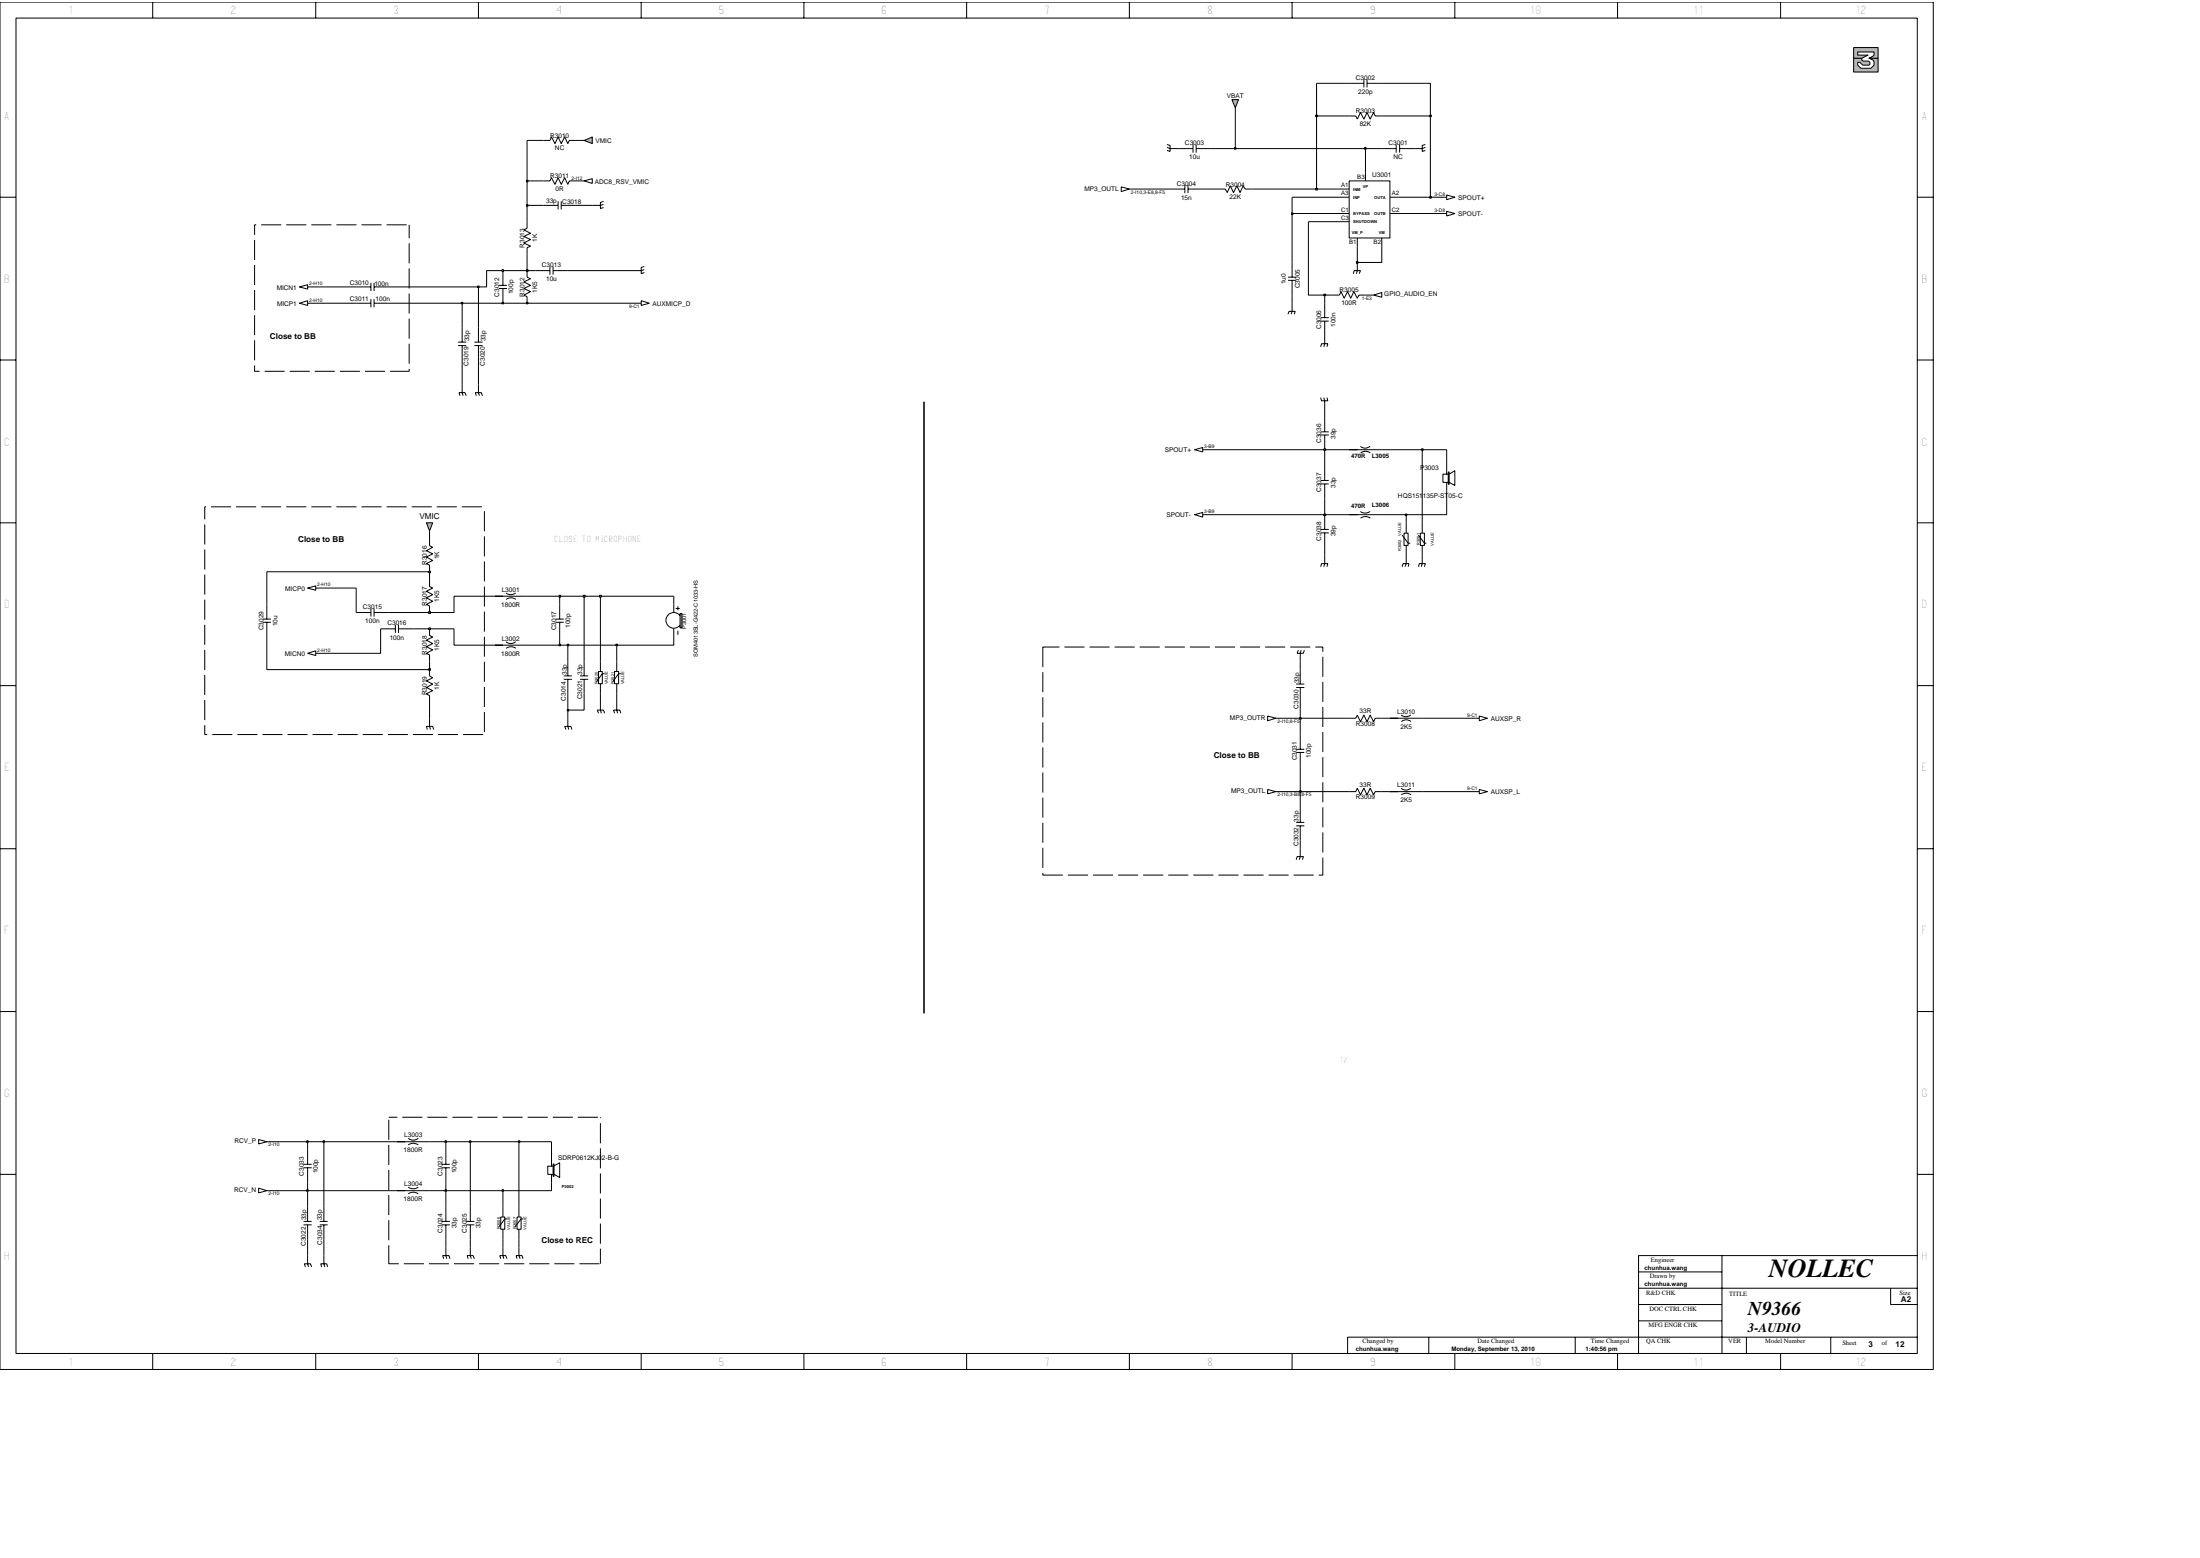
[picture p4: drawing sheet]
<svg xmlns="http://www.w3.org/2000/svg" width="297mm" height="210mm" viewBox="0 0 297 210" stroke-linecap="round" stroke-linejoin="round" font-family="sans-serif">
<g fill="none" stroke="#000" stroke-width=".14">
<path d="M73.4 19h.9l.2-.5 .4 .9 .5-.9 .4 .9 .4-.9 .5 .9 .2-.4h.9M182.2 15.6h.8l.3 .5 .4-.9 .4 .9 .5-.9 .4 .9 .5-.9 .2 .4h.9M192.4 19.5l-.4 .1v.8l.4-.1M192.4 19.9l-.4 .2h-1M72.3 36.5h2M73.4 27.7h2M74.3 36v1.1M74.7 36.5h2M74.7 36v1.1M75.4 27.2v1.1M75.8 27.2v1.1M75.8 27.7h2"/>
<path d="M87 36l-.4 .1v.8l.4-.1M87 36.4l-.4 .1h-1.1M151.4 25.2l1.1 .3-1.1 .4zM158 25.5h2M160 25v1.1M160.4 25v1.1M160.4 25.5h2M180 39.8h.8l.3-.4 .4 .8 .4-.8 .5 .8 .4-.8 .5 .8 .2-.4h.9M185.5 39.8l1.1-.3v.6zM40.4 40.9l1.1-.3v.6zM61.8 46.6h1.1M61.8 46.2h1.1"/>
<path d="M62.4 44.2v2M62.4 46.6v2M178.3 58.7h1.1M178.3 58.3h1.1M178.9 56.3v2M178.9 58.7v2M41.5 79.4l1.1-.3v.6zM58 78.3v.8l.4 .3-.8 .4 .8 .4-.8 .5 .8 .4-.8 .5 .4 .2v.9M58 72.8v.8l.4 .3-.8 .4 .8 .4-.8 .5 .8 .4-.8 .5 .4 .2v.9M189.3 72.2l.8 1.1h.3M189.3 76.5l.1-.4h.8l-.1 .4M189.6 72h.5v1.6h-.5z"/>
<path d="M189.9 70.6v1.4M189.9 73.6v2.5l-.2 .4M191.5 72.2l.8 1.1h.3M191.8 72h.5v1.6h-.5zM192 70.6v1.4M192 73.6v1.4M41.5 88.2l1.1-.4v.7zM58 90.4v.8l.4 .3-.8 .4 .8 .4-.8 .5 .8 .4-.8 .4 .4 .3v.8M66.8 80.5h4.4M69.6 80l-.6 .2-.7-.2M69.7 80.9l-.7-.2-.7 .2M75 84h1.1"/>
<path d="M75 83.6h1.1M75.6 81.6v2M75.6 84v2M78.3 91.7h1.1M78.3 91.2h1.1M78.9 89.3v1.9M78.9 91.7v1.9M80.8 90.6h.5v1.7h-.5zM81.1 89.3v1.3M81.1 92.3v1.3M81.6 90.9h-.3l-.8 1.1M175.3 87.7l-.2 .5h.9l.1-.5"/>
<path d="M175.7 87.7l-.1 .5v1.1M59.6 157.6h1.1M59.6 157.1h1.1M60.2 155.2v1.9M60.2 157.6v2M41 165.3h1.1M41 164.8h1.1M41.2 171l-.1-.5h.8l.2 .5M41.5 162.8v2M41.5 165.3v1.9M41.5 169.4v1.1l.2 .5M43.4 171l-.1-.5h.8l.1 .5"/>
<path d="M43.7 169.4v1.1l.2 .5M59.9 169.9l-.1-.5h.8l.1 .5M60.2 168.3v1.1l.1 .5M63.2 169.9l-.1-.5h.8l.2 .5M63.5 168.3v1.1l.1 .5M69.8 169.9l-.1-.5h.8l.1 .5M70.1 168.3v1.1l.1 .5"/>
</g>
<path d="M166.3 13.4h.9l-.4 1.1z" fill="#b3b3b3"/>
<path d="M166.3 13.4h.9l-.4 1.1z" fill="none" stroke="#000" stroke-width=".14"/>
<path d="M78.9 19l1.1-.5v.9z" fill="#b3b3b3"/>
<path d="M78.9 19l1.1-.5v.9zM175 92.8h1.1M175 92.3h1.1M175.6 90.4v1.9M175.6 92.8v1.9M175.6 99.1v2M175 101.5h1.1M175 101.1h1.1M175.6 101.5v2M199.7 106.5l1.1 .3-1.1 .3z" fill="none" stroke="#000" stroke-width=".14"/>
<path d="M250.3 7.9h1.1v.2l.2 .1h.7l.2 .2v.3l-.2 .1h-.8l-.4-.4h-.3v.4l.4 .4h1.4l.4-.4v-.5l-.1-.2-.6-.2h1.3v1.8h-3.3z" fill-rule="evenodd" fill="#b3b3b3"/>
<path d="M250.3 7.9h1.1v.2l.2 .1h.7l.2 .2v.3l-.2 .1h-.8l-.4-.4h-.3v.4l.4 .4h1.4l.4-.4v-.5l-.1-.2-.6-.2h1.3v1.8h-3.3z" fill="none" stroke="#000" stroke-width=".14"/>
<path d="M250.3 6.4h3.3v1.5h-1.3l.7-.5v-.4h-2.2v.4h1.4l-.8 .5h-1.1z" fill-rule="evenodd" fill="#b3b3b3"/>
<path d="M250.3 6.4h3.3v1.5h-1.3l.7-.5v-.4h-2.2v.4h1.4l-.8 .5h-1.1zM71.2 29.9v.9l-.5 .2 .9 .5-.9 .4 .9 .4-.9 .5 .9 .4-.4 .2v.9M51.4 84.9h2M53.4 84.3v1.1M53.8 84.3v1.1M53.8 84.9h2M74.5 156.3v1.1M74.5 158.5v1.1M74.7 157.4h-.7v1.1h.7M74.7 157.4l.9-.5v2l-.9-.5" fill="none" stroke="#000" stroke-width=".14"/>
<path d="M74.7 157.1h.1v1.6h-.1z" fill="#b3b3b3"/>
<g fill="none" stroke="#000" stroke-width=".14">
<path d="M161.1 19.5v1.1M161.5 19.5v1.1M182.2 11.2h1.9M184.1 10.7v1.1M184.6 10.7v1.1M184.6 11.2h2M188.5 19.5v1.1M189 19.5v1.1M40.4 38.7l1.1-.3v.6zM71.2 36.5v.9l.4 .2-.9 .4 .9 .5-.9 .4 .9 .5-.9 .4 .5 .2v.9M73.4 24.4h.9l.2-.4 .4 .9 .5-.9 .4 .9 .4-.9 .5 .9 .2-.5h.9M78.9 24.4l1.1-.3v.7z"/>
<path d="M81.5 27.2l-.4 .1v.8l.4-.1M81.5 27.6l-.4 .1h-1.1M159.1 20.1h2M161.5 20.1h2M173.9 37.8h1.1M173.9 37.4h1.1M174.5 35.4v2M174.5 37.8v2M181.1 25.5h1.1M181.1 26.6h1.1M181.1 28.8h1.1M181.1 29.9h1.1"/>
<path d="M182.2 24.4h5.5v7.7h-5.5zM182.7 36.9l.1-.4h.9l-.2 .4M183.3 32.1v1.1M183.3 35.4v1.1l-.2 .4M184.4 23.3v1.1M186.6 32.1v1.1M186.6 20.1h1.9M187.7 26.6h1.1M187.7 28.8h1.1M189 20.1h2M195.3 26.3l1.1 .3-1.1 .4zM195.3 28.5l1.1 .3-1.1 .4z"/>
<path d="M62.1 53.4l-.1-.4h.8l.1 .4M62.4 51.9v1.1l.1 .4M64.1 46.6h1.1M64.1 46.2h1.1M64.3 53.4l-.1-.4h.8l.2 .4M64.6 44.2v2M64.6 46.6v2M64.6 51.9v1.1l.1 .4M173.9 42.4l.1-.4h.9l-.1 .4M174.5 40.9v1.1l-.2 .4M178.3 43.3h1.1M178.3 42.9h1.1"/>
<path d="M178.3 53.7l.1 .4h.9l-.1-.4M178.3 46.8l.1-.4h.9l-.1 .4M178.7 53.7l.2 .4v1.1M178.9 40.9v2M178.9 43.3v3.1l-.2 .4M161.3 60.7l1.1-.3v.6zM161.3 69.5l1.1-.3v.6zM178.3 76.5l.1-.4h.9l-.1 .4M178.9 75v1.1l-.2 .4M182.2 69.5h4.4M182.2 60.7h4.4M185 69l-.7 .2-.6-.2"/>
<path d="M185 60.2a.97 .97 0 0 1-1.3 0M185 69.9l-.6-.2-.7 .2M185 61.1l-.6-.2-.7 .2M191.5 76.5l.1-.4h.8l-.1 .4M192 75v1.1l-.1 .4M195.3 62.9v1.1M195.3 65.1v1.1M195.5 64h-.7v1.1h.7M195.6 64l.8-.5v2l-.8-.4M35.5 84h1.1M35.5 83.6h1.1M36 81.6v2"/>
<path d="M36 84v2M48.1 82.7h2M50.1 82.1v1.1M50.5 82.1v1.1M50.5 82.7h2M58 84.9v.9l.4 .2-.8 .4 .8 .5-.8 .4 .8 .4-.8 .5 .4 .2v.9M66.8 87.1h4.4M69.6 86.6a.97 .97 0 0 1-1.3 0M69.7 87.5l-.7-.2-.7 .2M76.1 91.7h1.1M76.1 91.2h1.1M76.7 89.3v1.9"/>
<path d="M76.7 91.7v1.9M83 96.3l-.2-.5h.9l.1 .5M83.3 94.7v1.1l.1 .5M171.2 96.6l1.1 .3-1.1 .4zM199.7 96.6l1.1 .3-1.1 .4zM171.2 106.5l1.1 .3-1.1 .3zM175 116l.1-.4h.9l-.1 .4M175.6 114.5v1.1l-.2 .4M187.7 106.8h4.3M190.5 106.4a.97 .97 0 0 1-1.3 0M190.5 107.3l-.6-.3-.7 .3M34.9 153.8l1.1 .3-1.1 .3z"/>
<path d="M41 157.6h1.1M41 157.1h1.1M41.5 155.2v1.9M41.5 157.6v2M53.6 154.1h4.4M55.1 153.6a1.02 1.02 0 0 0 1.4 0M55.1 154.5l.7-.2 .7 .2M74.7 157.1h.1v1.6h-.1zM34.9 160.3l1.1 .4-1.1 .3zM43.2 165.3h1M43.2 164.8h1M43.7 162.8v2"/>
<path d="M43.7 165.3v1.9M59.6 165.3h1.1M59.6 164.8h1.1M60.2 162.8v2M60.2 165.3v1.9M62.9 165.3h1.2M62.9 164.8h1.2M63.5 162.8v2M63.5 165.3v1.9M67.6 164.2h.6v1.7h-.6zM67.6 169.9l-.1-.5h.8l.2 .5M67.9 162.8v1.4"/>
<path d="M67.9 165.9v1.3M67.9 168.3v1.1l.1 .5M68.5 164.5h-.3l-.8 1.1M69.8 164.2h.6v1.7h-.6zM70.1 162.8v1.4M70.1 165.9v1.3M70.6 164.5h-.2l-.9 1.1"/>
</g>
<path d="M195.5 63.7h.2v1.6h-.2z" fill="#b3b3b3"/>
<g fill="none" stroke="#000" stroke-width=".14">
<path d="M48.1 40.9h2M50.1 40.4v1.1M50.5 40.4v1.1M50.5 40.9h2M178.3 65.3h1.1M178.3 64.8h1.1M178.3 71.9h1.1M178.3 71.4h1.1M178.9 62.9v1.9M178.9 65.3v2M178.9 69.5v1.9M178.9 71.9v2"/>
<path d="M195.5 63.7h.2v1.6h-.2zM91.2 82.1h.6M91.5 81.8v.6M91.5 85.1v.6M187.7 96.9h4.3M190.5 96.5l-.7 .2-.6-.2M190.5 97.4a.97 .97 0 0 0-1.3 0M175 111.4h1.1M175 111h1.1M175.6 109v2M175.6 111.4v2"/>
</g>
<path d="M91.8 82.8h.3v1.9h-.3z" fill="#b3b3b3"/>
<path d="M67.4 38.9h1.1M67.4 38.5h1.1M67.9 36.5v2M67.9 38.9v2M80.8 96.3l-.2-.5h.9l.1 .5M81.1 94.7v1.1l.1 .5M91 81.6v1.1M91 84.9v1.1M91.8 83.1a1.06 1.06 0 0 0-1.5-.2 1.06 1.06 0 0 0-.1 1.6 1.06 1.06 0 0 0 1.6-.1M91.8 82.8h.3v1.9h-.3z" fill="none" stroke="#000" stroke-width=".14"/>
<path d="M57.6 70.6h.8l-.4 1.1z" fill="#b3b3b3"/>
<g fill="none" stroke="#000" stroke-width=".14">
<path d="M157.6 19.5l.4 .1v.8l-.4-.1M157.6 19.9l.4 .2h1.1M48.1 38.7h2M50.1 38.2v1.1M50.5 38.2v1.1M50.5 38.7h2M164.6 25.5h.8l.3 .5 .4-.9 .4 .9 .5-.9 .4 .9 .5-.9 .2 .4h.9M86.6 40.6l1.1 .3-1.1 .3zM57.6 70.6h.8l-.4 1.1zM57.7 98.5l-.1-.5h.8l.1 .5M58 96.9v1.1l.1 .5M76.4 98.5l-.2-.5h.9l.1 .5"/>
<path d="M76.7 96.9v1.1l.1 .5M83 90.6h.5v1.7h-.5zM83.3 89.3v1.3M83.3 92.3v1.3M83.8 90.9h-.3l-.8 1.1M182.2 96.9h.8l.3-.4 .4 .9 .4-.9 .5 .9 .4-.9 .5 .9 .2-.5h.9M182.2 106.8h.8l.3-.4 .4 .9 .4-.9 .5 .9 .4-.9 .5 .9 .2-.5h.9M43.7 154.1v8.7M63.5 154.1v8.7M70.1 154.1v8.7M36 160.7h5.5v2.1M41.5 167.2v2.2"/>
<path d="M43.7 167.2v2.2M53.6 160.7h4.4M55.1 160.2l.7 .2 .7-.2M55.1 161.1l.7-.2 .7 .2M60.2 160.7v2.1M60.2 167.2v1.1M63.5 167.2v1.1M67.9 160.7v2.1M67.9 167.2v1.1M70.1 167.2v1.1"/>
</g>
<path d="M41.4 160.6h.2v.2h-.2z" fill="#c2c2c2"/>
<path d="M41.5 159.6v1.1h12.1M41.4 160.6h.2v.2h-.2zM58 160.7h2.2" fill="none" stroke="#000" stroke-width=".14"/>
<path d="M60.1 160.6h.2v.2h-.2z" fill="#c2c2c2"/>
<path d="M60.2 159.6v1.1h7.7M60.1 160.6h.2v.2h-.2z" fill="none" stroke="#000" stroke-width=".14"/>
<path d="M67.8 160.6h.2v.2h-.2z" fill="#c2c2c2"/>
<path d="M36 154.1h5.5v1.1M60.2 154.1v1.1M74.5 159.6v1.1h-6.6M74.5 154.1v2.2M67.8 160.6h.2v.2h-.2z" fill="none" stroke="#000" stroke-width=".14"/>
<path d="M41.4 154h.2v.2h-.2z" fill="#c2c2c2"/>
<path d="M41.4 154h.2v.2h-.2zM41.5 154.1h2.2" fill="none" stroke="#000" stroke-width=".14"/>
<path d="M43.6 154h.2v.2h-.2z" fill="#c2c2c2"/>
<path d="M43.6 154h.2v.2h-.2zM43.7 154.1h9.9M58 154.1h2.2" fill="none" stroke="#000" stroke-width=".14"/>
<path d="M60.1 154h.2v.2h-.2z" fill="#c2c2c2"/>
<path d="M60.1 154h.2v.2h-.2zM60.2 154.1h3.3" fill="none" stroke="#000" stroke-width=".14"/>
<path d="M63.4 154h.2v.2h-.2z" fill="#c2c2c2"/>
<path d="M63.4 154h.2v.2h-.2zM63.5 154.1h6.6" fill="none" stroke="#000" stroke-width=".14"/>
<path d="M70 154h.2v.2h-.2z" fill="#c2c2c2"/>
<path d="M172.3 106.8h3.3v2.2M175.6 113.4v1.1M70 154h.2v.2h-.2zM70.1 154.1h4.4" fill="none" stroke="#000" stroke-width=".14"/>
<path d="M175.5 106.7h.2v.2h-.2z" fill="#c2c2c2"/>
<path d="M58 95.8v1.1M76.7 95.8v1.1M172.3 96.9h3.3v2.2M175.5 106.7h.2v.2h-.2zM175.6 103.5v3.3h6.6M186.6 106.8h1.1M192 106.8h7.7" fill="none" stroke="#000" stroke-width=".14"/>
<path d="M175.5 96.8h.2v.3h-.2z" fill="#c2c2c2"/>
<path d="M58 94.7v1.1M175.5 96.8h.2v.3h-.2zM175.6 94.7v2.2h6.6M186.6 96.9h1.1M192 96.9h7.7" fill="none" stroke="#000" stroke-width=".14"/>
<path d="M76.6 95.7h.2v.3h-.2z" fill="#c2c2c2"/>
<path d="M36 86v4.4h22M76.6 95.7h.2v.3h-.2zM76.7 93.6v2.2h2.2v-2.2M81.1 93.6v1.1M83.3 93.6v1.1" fill="none" stroke="#000" stroke-width=".14"/>
<path d="M57.9 90.2h.2v.3h-.2z" fill="#c2c2c2"/>
<path d="M51.4 84.9v3.3h-8.8M57.9 90.2h.2v.3h-.2zM58 89.3v1.1M61.3 84.9v2.2h5.5M71.2 87.1h4.4M76.7 87.1v2.2M78.9 80.5v8.8M81.1 80.5v8.8M83.3 87.1v2.2M175.6 89.3v1.1" fill="none" stroke="#000" stroke-width=".14"/>
<path d="M75.5 86.9h.2v.3h-.2z" fill="#c2c2c2"/>
<path d="M75.5 86.9h.2v.3h-.2zM75.6 86v1.1h1.1" fill="none" stroke="#000" stroke-width=".14"/>
<path d="M76.6 86.9h.2v.3h-.2z" fill="#c2c2c2"/>
<path d="M76.6 86.9h.2v.3h-.2zM76.7 87.1h6.6" fill="none" stroke="#000" stroke-width=".14"/>
<path d="M83.1 86.9h.3v.3h-.3z" fill="#c2c2c2"/>
<path d="M55.8 84.9h2.2M83.1 86.9h.3v.3h-.3zM91 86v1.1h-7.7" fill="none" stroke="#000" stroke-width=".14"/>
<path d="M57.9 84.7h.2v.2h-.2z" fill="#c2c2c2"/>
<path d="M48.1 79.4v3.3M52.5 82.7h5.5M57.9 84.7h.2v.2h-.2zM58 84.9h3.3" fill="none" stroke="#000" stroke-width=".14"/>
<path d="M57.9 82.5h.2v.3h-.2z" fill="#c2c2c2"/>
<path d="M36 77.2v4.4M57.9 82.5h.2v.3h-.2zM66.8 80.5h-5.5v2.2h-3.3M71.2 80.5h4.4v1.1M91 80.5v1.1" fill="none" stroke="#000" stroke-width=".14"/>
<path d="M75.5 80.3h.2v.3h-.2z" fill="#c2c2c2"/>
<path d="M75.5 80.3h.2v.3h-.2zM75.6 80.5h3.3" fill="none" stroke="#000" stroke-width=".14"/>
<path d="M78.7 80.3h.3v.3h-.3z" fill="#c2c2c2"/>
<path d="M78.7 80.3h.3v.3h-.3zM78.9 80.5h2.2" fill="none" stroke="#000" stroke-width=".14"/>
<path d="M80.9 80.3h.3v.3h-.3z" fill="#c2c2c2"/>
<path d="M36 77.2h22v1.1M42.6 79.4h5.5M80.9 80.3h.3v.3h-.3zM81.1 80.5h9.9" fill="none" stroke="#000" stroke-width=".14"/>
<path d="M57.9 77.1h.2v.2h-.2z" fill="#c2c2c2"/>
<path d="M57.9 77.1h.2v.2h-.2zM58 71.7v1.1M162.4 69.5h16.5M178.9 73.9v1.1M189.9 69.5v1.1M192 60.7v9.9" fill="none" stroke="#000" stroke-width=".14"/>
<path d="M178.7 69.4h.3v.2h-.3z" fill="#c2c2c2"/>
<path d="M178.7 69.4h.3v.2h-.3zM178.9 67.3v2.2h3.3M186.6 69.5h3.3" fill="none" stroke="#000" stroke-width=".14"/>
<path d="M189.7 69.4h.2v.2h-.2z" fill="#c2c2c2"/>
<path d="M162.4 60.7h16.5v2.2M189.7 69.4h.2v.2h-.2zM195.3 66.2v3.3h-5.4M195.3 60.7v2.2" fill="none" stroke="#000" stroke-width=".14"/>
<path d="M178.7 60.6h.3v.2h-.3z" fill="#c2c2c2"/>
<path d="M178.7 60.6h.3v.2h-.3zM178.9 60.7h3.3M186.6 60.7h5.4" fill="none" stroke="#000" stroke-width=".14"/>
<path d="M191.9 60.6h.3v.2h-.3z" fill="#c2c2c2"/>
<path d="M64.6 38.7v5.5M41.5 40.9h6.6M52.5 40.9h9.9v3.3M62.4 48.6v3.3M64.6 48.6v3.3M178.9 55.2v1.1M191.9 60.6h.3v.2h-.3zM192 60.7h3.3" fill="none" stroke="#000" stroke-width=".14"/>
<path d="M62.3 40.8h.2v.2h-.2z" fill="#c2c2c2"/>
<path d="M62.3 40.8h.2v.2h-.2zM62.4 40.9h5.5" fill="none" stroke="#000" stroke-width=".14"/>
<path d="M67.8 40.8h.2v.2h-.2z" fill="#c2c2c2"/>
<path d="M67.8 40.8h.2v.2h-.2zM67.9 40.9h3.3" fill="none" stroke="#000" stroke-width=".14"/>
<path d="M71.1 40.8h.2v.2h-.2z" fill="#c2c2c2"/>
<path d="M174.5 39.8v1.1M176.7 29.9v9.9h2.2v1.1M71.1 40.8h.2v.2h-.2zM71.2 40.9h15.4" fill="none" stroke="#000" stroke-width=".14"/>
<path d="M178.7 39.7h.3v.2h-.3z" fill="#c2c2c2"/>
<path d="M41.5 38.7h6.6M52.5 38.7h12.1M178.7 39.7h.3v.2h-.3zM178.9 39.8h1.1M184.4 39.8h1.1" fill="none" stroke="#000" stroke-width=".14"/>
<path d="M64.5 38.6h.2v.2h-.2z" fill="#c2c2c2"/>
<path d="M64.5 38.6h.2v.2h-.2zM67.9 36.5h-2.2v2.2h-1.1" fill="none" stroke="#000" stroke-width=".14"/>
<path d="M67.8 36.4h.2v.2h-.2z" fill="#c2c2c2"/>
<path d="M67.8 36.4h.2v.2h-.2zM67.9 36.5h3.3" fill="none" stroke="#000" stroke-width=".14"/>
<path d="M71.1 36.4h.2v.2h-.2z" fill="#c2c2c2"/>
<path d="M71.1 36.4h.2v.2h-.2zM71.2 34.3v2.2h1.1M76.7 36.5h8.8M174.5 28.8v6.6" fill="none" stroke="#000" stroke-width=".14"/>
<path d="M183.1 35.3h.2v.2h-.2z" fill="#c2c2c2"/>
<path d="M71.2 27.7v2.2M176.7 29.9h4.4M183.1 35.3h.2v.2h-.2zM183.3 33.2v2.2h3.3v-2.2" fill="none" stroke="#000" stroke-width=".14"/>
<path d="M174.4 28.7h.2v.2h-.2z" fill="#c2c2c2"/>
<path d="M174.4 28.7h.2v.2h-.2zM174.5 26.6v2.2h6.6M188.8 28.8h6.5" fill="none" stroke="#000" stroke-width=".14"/>
<path d="M71.1 27.6h.2v.2h-.2z" fill="#c2c2c2"/>
<path d="M71.1 27.6h.2v.2h-.2zM71.2 24.4v3.3h2.2M77.8 27.7h2.2M174.5 26.6h6.6M188.8 26.6h4.3" fill="none" stroke="#000" stroke-width=".14"/>
<path d="M193 26.5h.3v.2h-.3z" fill="#c2c2c2"/>
<path d="M193.1 15.6v11h2.2M152.5 25.5h5.5M162.4 25.5h2.2M169 25.5h8.8M193 26.5h.3v.2h-.3z" fill="none" stroke="#000" stroke-width=".14"/>
<path d="M177.6 25.4h.3v.2h-.3z" fill="#c2c2c2"/>
<path d="M177.8 15.6v9.9h3.3M177.6 25.4h.3v.2h-.3z" fill="none" stroke="#000" stroke-width=".14"/>
<path d="M71.1 24.3h.2v.2h-.2z" fill="#c2c2c2"/>
<path d="M71.2 19v5.4h2.2M71.1 24.3h.2v.2h-.2zM77.8 24.4h1.1M163.5 20.1h3.3M184.4 20.1v3.2" fill="none" stroke="#000" stroke-width=".14"/>
<path d="M166.7 19.9h.2v.2h-.2z" fill="#c2c2c2"/>
<path d="M166.7 19.9h.2v.2h-.2zM166.8 14.5v5.6h17.6" fill="none" stroke="#000" stroke-width=".14"/>
<path d="M184.2 19.9h.2v.2h-.2z" fill="#c2c2c2"/>
<path d="M71.2 19h2.2M77.8 19h1.1M184.2 19.9h.2v.2h-.2zM184.4 20.1h2.2" fill="none" stroke="#000" stroke-width=".14"/>
<path d="M177.6 15.5h.3v.2h-.3z" fill="#c2c2c2"/>
<path d="M177.6 15.5h.3v.2h-.3zM177.8 11.2v4.4h4.4M186.6 15.6h6.5" fill="none" stroke="#000" stroke-width=".14"/>
<path d="M193 15.5h.3v.2h-.3z" fill="#c2c2c2"/>
<g fill="none" stroke="#000" stroke-width=".14">
<path d="M0 .3h261v184.5h-261zM2.2 2.4h256.7v180.3h-256.7zM20.6 .3v2.1M42.6 .3v2.1M64.6 .3v2.1M86.6 .3v2.1M108.5 .3v2.1M130.5 .3v2.1M152.5 .3v2.1M174.5 .3v2.1M177.8 11.2h4.4M186.6 11.2h6.5v4.4"/>
<path d="M193 15.5h.3v.2h-.3zM196.4 .3v2.1M218.4 .3v2.1M240.4 .3v2.1M0 26.6h2.2M34.4 32.4v2.7M34.4 35.8v2.7M34.4 39.1v2.8M34.6 30.3h-.2v1.4M35.3 30.3h2.7M38.7 30.3h2.7M42 30.3h2.7"/>
<path d="M45.4 30.3h2.7M48.8 30.3h2.7M52.2 30.3h2.7M55.2 30.3v1.9M55.2 32.8v2.7M55.2 36.2v2.7M55.2 39.6v2.7M258.9 26.6h2.1M0 48.6h2.2M34.4 49.3v.8h.7M34.4 42.5v2.7M34.4 45.9v2.7"/>
<path d="M35.7 50.1h2.7M39.1 50.1h2.7M42.5 50.1h2.7M45.9 50.1h2.7M49.3 50.1h2.7M55.2 49.8v.3h-2.5M55.2 43v2.7M55.2 46.4v2.7M258.9 48.6h2.1M0 70.6h2.2M27.6 70.8v2.7M27.6 74.2v2.7"/>
<path d="M27.6 77.5v2.7M27.8 68.4h-.2v1.7M28.5 68.4h2.7M31.9 68.4h2.7M35.3 68.4h2.7M38.7 68.4h2.7M42 68.4h2.7M45.4 68.4h2.7M48.8 68.4h2.7M52.2 68.4h2.7M55.6 68.4h2.7M59 68.4h2.7"/>
<path d="M62.4 68.4h2.7M65.4 69v2.7M65.4 72.4v2.7M65.4 75.8v2.7M65.4 79.1v2.8M258.9 70.6h2.1M0 92.5h2.2M27.6 97.9v1.2h.4M27.6 80.9v2.7M27.6 84.3v2.7M27.6 87.7v2.7M27.6 91.1v2.7"/>
<path d="M27.6 94.5v2.7M28.7 99.1h2.7M32 99.1h2.8M35.4 99.1h2.7M38.8 99.1h2.7M42.2 99.1h2.7M45.6 99.1h2.7M49 99.1h2.7M52.4 99.1h2.7M55.8 99.1h2.7M59.1 99.1h2.7M62.5 99.1h2.7"/>
<path d="M65.4 82.5v2.7M65.4 85.9v2.7M65.4 89.3v2.7M65.4 92.7v2.7M65.4 96.1v2.7M140.8 90.7v2.7M140.8 94.1v2.7M140.8 97.5v2.7M143 87.3h-2.2v2.7M143.7 87.3h2.7M147.1 87.3h2.7M150.5 87.3h2.7"/>
<path d="M153.9 87.3h2.7M157.3 87.3h2.7M160.7 87.3h2.7M164 87.3h2.8M167.4 87.3h2.7M170.8 87.3h2.7M174.2 87.3h2.7M177.6 87.3h1v.7M178.6 88.6v2.7M178.6 92v2.7M178.6 95.4v2.7M178.6 98.8v2.7"/>
<path d="M258.9 92.5h2.1M0 114.5h2.2M140.8 117.8v.3h2.7M140.8 100.9v2.7M140.8 104.3v2.7M140.8 107.6v2.7M140.8 111v2.7M140.8 114.4v2.7M144.2 118.1h2.7M147.6 118.1h2.7M151 118.1h2.7M154.3 118.1h2.8"/>
<path d="M157.7 118.1h2.7M161.1 118.1h2.7M164.5 118.1h2.7M167.9 118.1h2.7M171.3 118.1h2.7M174.7 118.1h2.7M178.6 115.7v2.4h-.5M178.6 102.2v2.7M178.6 105.6v2.7M178.6 109v2.7M178.6 112.3v2.7M258.9 114.5h2.1"/>
<path d="M0 136.5h2.2M258.9 136.5h2.1M0 158.5h2.2M52.5 151.1v2.7M52.5 154.5v2.7M52.5 157.9v2.7M52.5 150.8h1.1M54.3 150.8h2.7M57.7 150.8h2.7M61.1 150.8h2.7M64.5 150.8h2.7M67.9 150.8h2.7"/>
<path d="M71.2 150.8h2.8M74.6 150.8h2.7M78 150.8h2.7M81.1 150.8v.1M81.1 151.6v2.7M81.1 155v2.7M81.1 158.4v2.7M258.9 158.5h2.1M52.5 168v2.5h1.3M52.5 161.3v2.7M52.5 164.7v2.7M54.5 170.5h2.7"/>
<path d="M57.9 170.5h2.7M61.3 170.5h2.7M64.7 170.5h2.7M68.1 170.5h2.7M71.5 170.5h2.7M74.8 170.5h2.8M78.2 170.5h2.7M81.1 161.7v2.8M81.1 165.1v2.7M81.1 168.5v2M221.2 173.8h37.7M221.2 176.1h11.3"/>
<path d="M221.2 178.3h11.3M221.2 171.6h11.3M232.5 169.4v13.3M255.3 173.8v2.3h3.6M258.9 169.4h-37.7v13.3M20.6 182.7v2.1M42.6 182.7v2.1M64.6 182.7v2.1M86.6 182.7v2.1M108.5 182.7v2.1M130.5 182.7v2.1M152.5 182.7v2.1"/>
<path d="M174.5 182.7v2.1M192.9 180.5v2.2M196.4 182.7v2.1M212.7 180.5v2.2M218.4 182.7v2.1M235.8 180.5v2.2M240.4 182.7v2.1M247.2 180.5v2.2M258.9 180.5h-77v2.2"/>
</g>
<path d="M124.8 54.2v82.6" fill="none" stroke="#000" stroke-width=".21"/>
<text font-size="3.5" x="238.8" y="172.3">NOLLEC</text>
<text font-size="2.6" x="236" y="177.5">N9366</text>
<text font-size="1.8" x="236" y="179.8">3-AUDIO</text>
<g font-size="1.1">
<text x="9.3" y="1.9">1</text>
<text x="31.2" y="1.9">2</text>
<text x="53.2" y="1.9">3</text>
<text x="75.1" y="1.9">4</text>
<text x="97.1" y="1.9">5</text>
<text x="119.1" y="1.9">6</text>
<text x="141.1" y="1.9">7</text>
<text x="163.1" y="1.9">8</text>
<text x="185" y="1.9">9</text>
<text x="206.7" y="1.9">10</text>
<text x="228.7" y="1.9">11</text>
<text x="250.6" y="1.9">12</text>
<text x=".6" y="16.2">A</text>
<text x="259.5" y="16.2">A</text>
<text x=".6" y="38.2">B</text>
<text x="259.5" y="38.2">B</text>
<text x="36.4" y="45.7">Close to BB</text>
<text x=".6" y="60.1">C</text>
<text x="259.5" y="60.1">C</text>
<text x="56.6" y="70">VMIC</text>
<text x="40.3" y="73.2">Close to BB</text>
<text x=".6" y="82.1">D</text>
<text x="259.5" y="82.1">D</text>
<text x=".6" y="104.1">E</text>
<text x="163.9" y="102.3">Close to BB</text>
<text x="259.5" y="104.1">E</text>
<text x=".6" y="126.1">F</text>
<text x="259.5" y="126.1">F</text>
<text x=".6" y="148">G</text>
<text x="259.5" y="148">G</text>
<text x="73.1" y="167.8">Close to REC</text>
<text x=".6" y="170">H</text>
<text x="259.5" y="170">H</text>
<text x="256.7" y="175.8">A2</text>
<text x="9.3" y="184.3">1</text>
<text x="31.2" y="184.3">2</text>
<text x="53.2" y="184.3">3</text>
<text x="75.1" y="184.3">4</text>
<text x="97.1" y="184.3">5</text>
<text x="119.1" y="184.3">6</text>
<text x="141.1" y="184.3">7</text>
<text x="163.1" y="184.3">8</text>
<text x="185" y="184.3">9</text>
<text x="206.7" y="184.3">10</text>
<text x="228.7" y="184.3">11</text>
<text x="250.6" y="184.3">12</text>
<text x="252.3" y="181.7">3</text>
<text x="255.9" y="181.7">12</text>
</g>
<g font-size=".9">
<text x="183.1" y="10.8">C3002</text>
<text x="165.6" y="13.2">VBAT</text>
<text x="183.1" y="15.3">R3003</text>
<text x="183.4" y="12.7">220p</text>
<text x="183.6" y="17">82K</text>
<text x="74.3" y="18.6">R3010</text>
<text x="74.9" y="20.3">NC</text>
<text x="80.4" y="19.3">VMIC</text>
<text x="160" y="19.6">C3003</text>
<text x="160.6" y="21.4">10u</text>
<text x="185.3" y="23.9">U3001</text>
<text x="187.5" y="19.6">C3001</text>
<text x="188.1" y="21.4">NC</text>
<text x="73.7" y="27.4">33p</text>
<text x="74.3" y="24.1">R3011</text>
<text x="75" y="25.8">0R</text>
<text x="75.9" y="27.5">C3018</text>
<text x="80.3" y="24.9">ADC8_RSV_VMIC</text>
<text x="146.4" y="25.7">MP3_OUTL</text>
<text x="158.9" y="25.1">C3004</text>
<text x="159.5" y="27">15n</text>
<text x="165.5" y="25.2">R3004</text>
<text x="166" y="26.9">22K</text>
<text x="196.9" y="29.1">SPOUT-</text>
<text x="196.9" y="26.9">SPOUT+</text>
<text x="70.8" y="33.4" transform="rotate(-90 70.8 33.4)">R3013</text>
<text x="72.5" y="32.7" transform="rotate(-90 72.5 32.7)">1K</text>
<text x="37.4" y="39.1">MICN1</text>
<text x="37.4" y="41.3">MICP1</text>
<text x="47.2" y="38.5">C3010</text>
<text x="47.2" y="40.6">C3011</text>
<text x="50.5" y="38.6">100n</text>
<text x="50.7" y="40.6">100n</text>
<text x="67.4" y="40" transform="rotate(-90 67.4 40)">C3012</text>
<text x="69.3" y="39.7" transform="rotate(-90 69.3 39.7)">100p</text>
<text x="70.8" y="40" transform="rotate(-90 70.8 40)">R3012</text>
<text x="72.5" y="39.5" transform="rotate(-90 72.5 39.5)">1K5</text>
<text x="73.2" y="36.1">C3013</text>
<text x="73.7" y="38">10u</text>
<text x="88.1" y="41.2">AUXMICP_D</text>
<text x="173.6" y="38.4" transform="rotate(-90 173.6 38.4)">1u0</text>
<text x="175.5" y="38.9" transform="rotate(-90 175.5 38.9)">C3005</text>
<text x="180.9" y="39.5">R3005</text>
<text x="181.1" y="41.1">100R</text>
<text x="186.9" y="40">GPIO_AUDIO_EN</text>
<text x="63.3" y="46.1" transform="rotate(-90 63.3 46.1)">33p</text>
<text x="65.5" y="46.1" transform="rotate(-90 65.5 46.1)">33p</text>
<text x="178.4" y="44.4" transform="rotate(-90 178.4 44.4)">C3006</text>
<text x="180.3" y="44.1" transform="rotate(-90 180.3 44.1)">100n</text>
<text x="63.2" y="49.3" transform="rotate(-90 63.2 49.3)">C3019</text>
<text x="65.5" y="49.3" transform="rotate(-90 65.5 49.3)">C3020</text>
<text x="178.4" y="59.8" transform="rotate(-90 178.4 59.8)">C3036</text>
<text x="180.3" y="59.2" transform="rotate(-90 180.3 59.2)">39p</text>
<text x="157.3" y="61">SPOUT+</text>
<text x="180.3" y="65.8" transform="rotate(-90 180.3 65.8)">33p</text>
<text x="191.7" y="63.5">P3003</text>
<text x="157.5" y="69.8">SPOUT-</text>
<text x="178.4" y="66.4" transform="rotate(-90 178.4 66.4)">C3037</text>
<text x="188.8" y="67.2">HQS151135P-ST05-C</text>
<text x="57.6" y="76.3" transform="rotate(-90 57.6 76.3)">R3016</text>
<text x="59.3" y="75.5" transform="rotate(-90 59.3 75.5)">1K</text>
<text x="178.4" y="73" transform="rotate(-90 178.4 73)">C3038</text>
<text x="180.3" y="72.4" transform="rotate(-90 180.3 72.4)">39p</text>
<text x="38.5" y="79.8">MICP0</text>
<text x="49" y="82.2">C3015</text>
<text x="57.6" y="81.8" transform="rotate(-90 57.6 81.8)">R3017</text>
<text x="59.3" y="81.2" transform="rotate(-90 59.3 81.2)">1K5</text>
<text x="67.7" y="81.9">1800R</text>
<text x="67.7" y="79.9">L3001</text>
<text x="35.6" y="85.1" transform="rotate(-90 35.6 85.1)">C3029</text>
<text x="37.5" y="84.5" transform="rotate(-90 37.5 84.5)">10u</text>
<text x="38.5" y="88.6">MICN0</text>
<text x="49.3" y="84.1">100n</text>
<text x="52.3" y="84.4">C3016</text>
<text x="52.6" y="86.3">100n</text>
<text x="57.6" y="88.4" transform="rotate(-90 57.6 88.4)">R3018</text>
<text x="59.3" y="87.8" transform="rotate(-90 59.3 87.8)">1K5</text>
<text x="67.7" y="88.5">1800R</text>
<text x="67.7" y="86.5">L3002</text>
<text x="75.1" y="85.1" transform="rotate(-90 75.1 85.1)">C3017</text>
<text x="77" y="84.7" transform="rotate(-90 77 84.7)">100p</text>
<text x="57.6" y="93.8" transform="rotate(-90 57.6 93.8)">R3019</text>
<text x="59.3" y="93.1" transform="rotate(-90 59.3 93.1)">1K</text>
<text x="76.4" y="94.5" transform="rotate(-90 76.4 94.5)">C3014</text>
<text x="76.5" y="91.1" transform="rotate(-90 76.5 91.1)">33p</text>
<text x="78.6" y="91.1" transform="rotate(-90 78.6 91.1)">33p</text>
<text x="78.6" y="94.4" transform="rotate(-90 78.6 94.4)">C3021</text>
<text x="175.3" y="95.6" transform="rotate(-90 175.3 95.6)">C3030</text>
<text x="175.4" y="92.2" transform="rotate(-90 175.4 92.2)">33p</text>
<text x="166.1" y="97.2">MP3_OUTR</text>
<text x="183.1" y="97.9">R3008</text>
<text x="183.6" y="96.2">33R</text>
<text x="188.6" y="96.4">L3010</text>
<text x="189.1" y="98.4">2K5</text>
<text x="201.3" y="97.2">AUXSP_R</text>
<text x="166.2" y="107">MP3_OUTL</text>
<text x="175.1" y="102.6" transform="rotate(-90 175.1 102.6)">C3031</text>
<text x="177" y="102.3" transform="rotate(-90 177 102.3)">100p</text>
<text x="183.1" y="107.8">R3009</text>
<text x="183.6" y="106.1">33R</text>
<text x="188.6" y="106.3">L3011</text>
<text x="201.3" y="107.1">AUXSP_L</text>
<text x="175.3" y="110.9" transform="rotate(-90 175.3 110.9)">33p</text>
<text x="189.1" y="108.3">2K5</text>
<text x="175.3" y="114.2" transform="rotate(-90 175.3 114.2)">C3032</text>
<text x="31.7" y="154.3">RCV_P</text>
<text x="54.5" y="155.5">1800R</text>
<text x="54.6" y="153.5">L3003</text>
<text x="31.6" y="160.9">RCV_N</text>
<text x="41" y="158.7" transform="rotate(-90 41 158.7)">C3033</text>
<text x="42.9" y="158.4" transform="rotate(-90 42.9 158.4)">100p</text>
<text x="54.6" y="160.1">L3004</text>
<text x="59.7" y="158.7" transform="rotate(-90 59.7 158.7)">C3023</text>
<text x="61.6" y="158.4" transform="rotate(-90 61.6 158.4)">100p</text>
<text x="75.4" y="156.6">SDRP0612KJ02-B-G</text>
<text x="41.4" y="164.7" transform="rotate(-90 41.4 164.7)">33p</text>
<text x="43.4" y="164.7" transform="rotate(-90 43.4 164.7)">33p</text>
<text x="43.5" y="168" transform="rotate(-90 43.5 168)">C3034</text>
<text x="54.5" y="162.1">1800R</text>
<text x="59.7" y="166.3" transform="rotate(-90 59.7 166.3)">C3024</text>
<text x="61.6" y="165.8" transform="rotate(-90 61.6 165.8)">33p</text>
<text x="63" y="166.3" transform="rotate(-90 63 166.3)">C3025</text>
<text x="64.9" y="165.8" transform="rotate(-90 64.9 165.8)">33p</text>
<text x="41.3" y="168.2" transform="rotate(-90 41.3 168.2)">C3022</text>
<text x="222.7" y="172.5">Drawn by</text>
<text x="222.9" y="170.3">Engineer</text>
<text x="222.2" y="174.7">R&amp;D CHK</text>
<text x="222.6" y="179.1">MFG ENGR CHK</text>
<text x="222.7" y="176.9">DOC CTRL CHK</text>
<text x="233.5" y="175">TITLE</text>
<text x="256.5" y="174.7">Size</text>
<text x="183.9" y="181.3">Changed by</text>
<text x="199.5" y="181.3">Date Changed</text>
<text x="214.8" y="181.3">Time Changed</text>
<text x="222.3" y="181.3">QA CHK</text>
<text x="233.4" y="181.3">VER</text>
<text x="238.3" y="181.3">Model Number</text>
<text x="248.7" y="181.6">Sheet</text>
<text x="254.1" y="181.6">of</text>
</g>
<g font-size=".8">
<text x="181.1" y="29.7">C3</text>
<text x="181.1" y="28.6">C1</text>
<text x="181.1" y="25.3">A1</text>
<text x="181.1" y="26.4">A3</text>
<text x="183.3" y="24.2">B3</text>
<text x="187.9" y="26.4">A2</text>
<text x="187.9" y="28.6">C2</text>
<text x="182.2" y="33">B1</text>
<text x="185.5" y="33">B2</text>
<text x="182.4" y="61.8">470R</text>
<text x="185.2" y="61.8">L3005</text>
<text x="182.4" y="68.5">470R</text>
<text x="185.2" y="68.4">L3006</text>
<text x="74.9" y="73.2">CLOSE TO MICROPHONE</text>
<text x="92.6" y="84.9" transform="rotate(-90 92.6 84.9)">P3001</text>
<text x="94.2" y="88.7" transform="rotate(-90 94.2 88.7)">SOM4013SL-G422-C1033-HS</text>
<text x="180.9" y="143.5">1%</text>
<text x="222" y="173.6">chunhua.wang</text>
<text x="222" y="171.4">chunhua.wang</text>
<text x="183" y="182.4">chunhua.wang</text>
<text x="196" y="182.4">Monday, September 13, 2010</text>
<text x="214.1" y="182.4">1:40:56 pm</text>
</g>
<g font-size=".7">
<text x="77.2" y="24.2">2-I12</text>
<text x="152.7" y="26.2">2-I10,3-E8,8-F5</text>
<text x="193.7" y="26.4">3-C8</text>
<text x="193.7" y="28.6">3-D8</text>
<text x="41.7" y="38.5">2-H10</text>
<text x="41.7" y="40.7">2-H10</text>
<text x="84.9" y="41.6">9-C1</text>
<text x="183.9" y="40.5">1-E3</text>
<text x="162.6" y="60.5">3-B9</text>
<text x="162.6" y="69.3">3-B9</text>
<text x="42.8" y="79.1">2-H10</text>
<text x="42.8" y="88">2-H10</text>
<text x="172.5" y="97.6">2-I10,8-F5</text>
<text x="198.1" y="96.8">9-C1</text>
<text x="172.5" y="107.5">2-I10,3-B8,8-F5</text>
<text x="198.1" y="106.6">9-C1</text>
<text x="36.2" y="154.7">2-I10</text>
<text x="36.2" y="161.3">2-I10</text>
</g>
<g font-size=".5">
<text x="182.7" y="29">BYPASS</text>
<text x="182.7" y="25.7">INM</text>
<text x="182.7" y="26.8">INP</text>
<text x="184" y="25.4">VP</text>
<text x="185.6" y="26.8">OUTA</text>
<text x="185.6" y="29">OUTB</text>
<text x="182.5" y="31.6">VM_P</text>
<text x="182.7" y="30.1">SHUTDOWN</text>
<text x="186.2" y="31.6">VM</text>
<text x="189.2" y="74.4" transform="rotate(-90 189.2 74.4)">R3002</text>
<text x="189.2" y="72.3" transform="rotate(-90 189.2 72.3)">VALUE</text>
<text x="191.7" y="73.6" transform="rotate(-90 191.7 73.6)">R3001</text>
<text x="193.6" y="73.7" transform="rotate(-90 193.6 73.7)">VALUE</text>
<text x="80.7" y="92.3" transform="rotate(-90 80.7 92.3)">R3020</text>
<text x="82.1" y="92.4" transform="rotate(-90 82.1 92.4)">VALUE</text>
<text x="82.9" y="92.3" transform="rotate(-90 82.9 92.3)">R3021</text>
<text x="84.3" y="92.4" transform="rotate(-90 84.3 92.4)">VALUE</text>
<text x="75.9" y="160.3">P3002</text>
<text x="67.5" y="165.9" transform="rotate(-90 67.5 165.9)">R3006</text>
<text x="68.9" y="165.9" transform="rotate(-90 68.9 165.9)">VALUE</text>
<text x="69.7" y="165.9" transform="rotate(-90 69.7 165.9)">R3007</text>
<text x="71.1" y="165.9" transform="rotate(-90 71.1 165.9)">VALUE</text>
</g>
</svg>
